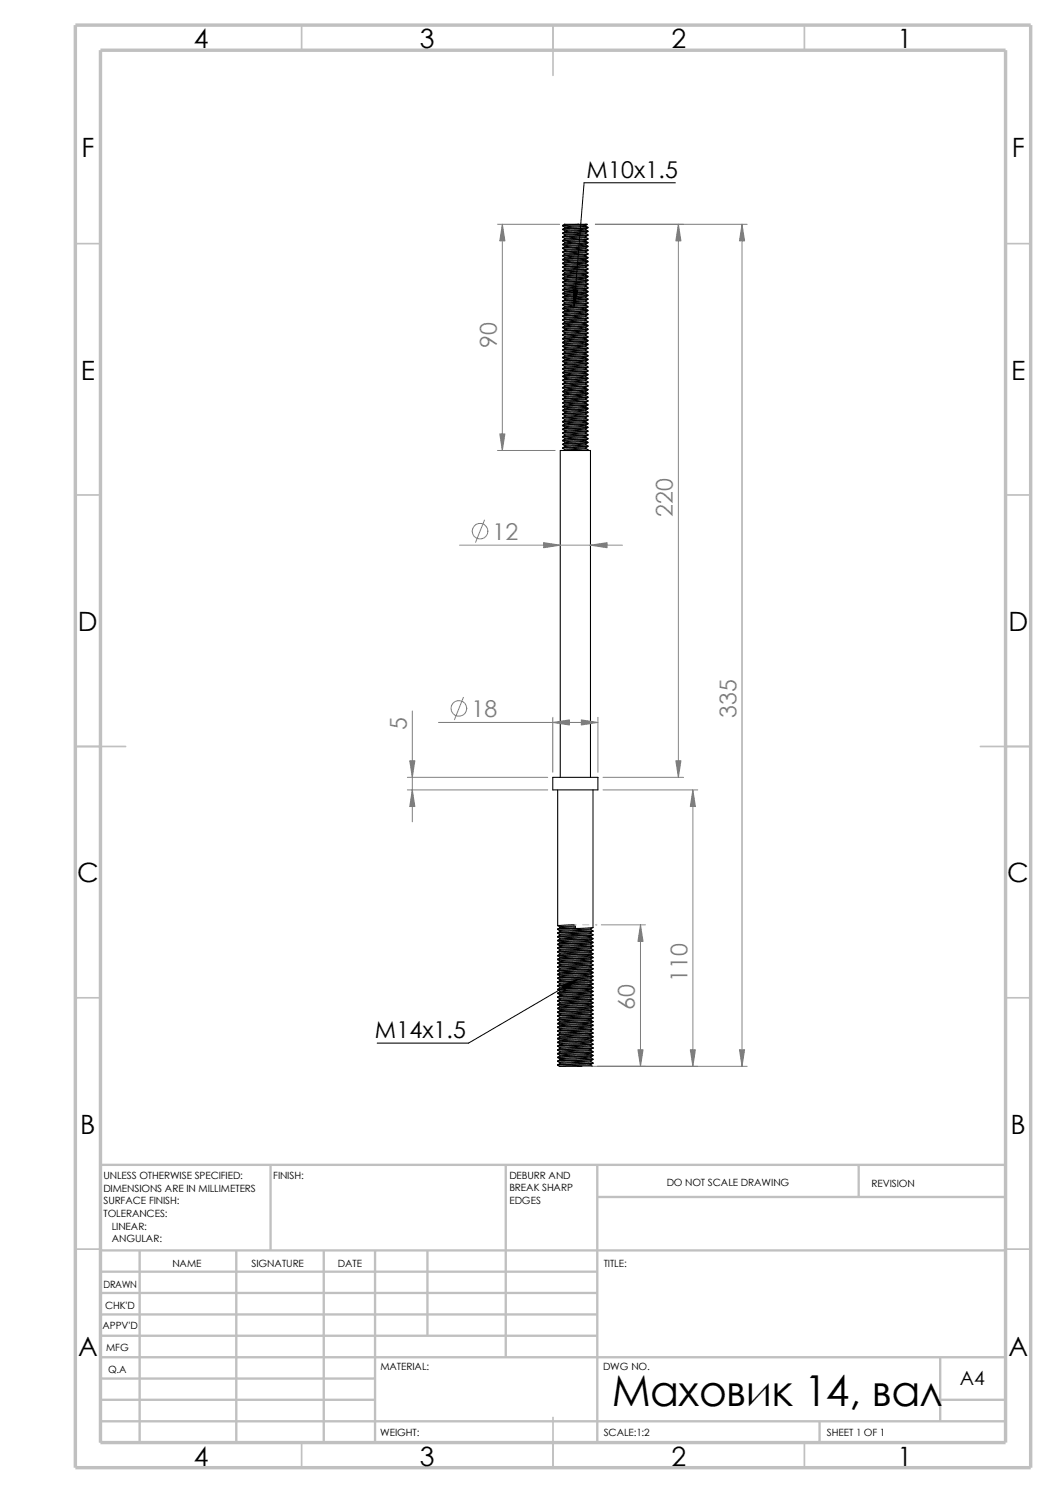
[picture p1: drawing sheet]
<svg xmlns="http://www.w3.org/2000/svg" width="210mm" height="297mm" viewBox="0 0 210 297" stroke-linecap="round" stroke-linejoin="round" font-family="sans-serif">
<g fill="none" stroke="#c0c0c0" stroke-width=".34">
<path d="M60 5v5M110 5v10M160 5v5M15 48.5h5M200 48.5h5M15 98.5h5M200 98.5h5M15 148.5h10M195 148.5h10M15 198.5h5M200 198.5h5M15 248.5h5"/>
<path d="M200 248.5h5M60 287v5M110 282v10M160 287v5"/>
</g>
<g fill="none" stroke="#c0c0c0" stroke-width=".47">
<path d="M53.8 231.7v17.1M100.6 231.7v38.3M118.8 231.7v55.3M118.8 238.1h81.2M170.8 231.7v6.4M200 231.7h-180v55.3M20 253h98.8M20 257.2h98.8M20 248.8h180M27.8 248.8v38.2M47 248.8v38.2M64.4 248.8v38.2"/>
<path d="M74.6 248.8v38.2M85 248.8v16.9M20 261.5h98.8M20 265.7h98.8M20 270h180M20 278.5h54.6M20 274.2h54.6M187 270v12.7M187 278.5h13M20 282.7h180M163 282.7v4.3"/>
</g>
<path d="M15 5h190v287h-190zM20 10h180v277h-180z" fill="none" stroke="#c0c0c0" stroke-width=".68" stroke-linecap="butt"/>
<g fill="none" stroke="#000" stroke-width=".21">
<path d="M111.9 45.7l.4 .2v.2M111.9 46.4l.4 .3v.2M111.9 47.2l.4 .2v.2M111.9 48l.4 .2v.1M111.9 48.7l.4 .2v.2M111.9 49.4l.4 .3v.2M111.9 51l.4 .2v.2M111.9 51.7l.4 .2M111.9 52.5l.4 .2v.1M111.9 53.2l.4 .2v.2M111.9 53.9l.4 .3v.2M111.9 54.7l.4 .2v.2"/>
<path d="M111.9 55.5l.4 .2v.1M111.9 56.2l.4 .2v.2M111.9 56.9l.4 .3M111.9 57.7l.4 .2v.2M111.9 58.5l.4 .2v.1M111.9 59.2l.4 .2v.2M111.9 59.9l.4 .3v.2M111.9 46.4h.1M111.9 51.6v.1M111.9 59.9h.1M111.9 45.7h.1M111.9 47.2h.1"/>
<path d="M111.9 47.9l.1 .1M111.9 48.7h.1M111.9 49.4h.1M111.9 50.9l.1 .1M111.9 51.7h.1M111.9 52.5h.1M111.9 53.2h.1M111.9 53.9h.1M111.9 54.7h.1M111.9 55.5h.1M111.9 56.2h.1M111.9 56.9h.1"/>
<path d="M111.9 57.7h.1M111.9 58.4l.1 .1M111.9 59.2h.1M112 45l.3 .2v.1M112 50.2l.3 .2v.2M112.3 51.9v.2M112.3 57.1v.3M112.3 44.6h2.8M112.4 45.3l-.5 .4M112.4 46.1l-.5 .2M112.4 46.9l-.5 .3M112.4 47.6l-.5 .3"/>
<path d="M112.4 48.3l-.5 .4M112.4 49.1l-.5 .3M112.4 50.6l-.5 .3M112.4 51.4l-.5 .2M112.4 52.1l-.5 .4M112.4 52.8l-.5 .4M112.4 53.6l-.5 .3M112.4 54.4l-.5 .3M112.4 55.1l-.5 .3M112.4 55.8l-.5 .4M112.4 56.6l-.5 .3M112.4 57.4l-.5 .3"/>
<path d="M112.4 58.1l-.5 .3M112.4 58.8l-.5 .4M112.4 59.6l-.5 .2M112.4 44.6l-.5 .3 4.7-.3M115.1 44.6h1.5M115.1 44.6l-3.1 .2M116.5 45l-4.1 .3M116.5 45.7l-4.1 .4M116.5 46.5l-4.1 .4M116.5 47.2l-4.1 .4M116.5 48l-4.1 .3M116.5 48.7l-4.1 .4"/>
<path d="M116.5 49.5l-4.1 .3M116.5 50.2l-4.1 .4M116.5 51l-4.1 .4M116.5 51.7l-4.1 .4M116.5 52.5l-4.1 .3M116.5 53.2l-4.1 .4M116.5 54l-4.1 .4M116.5 54.7l-4.1 .4M116.5 55.5l-4.1 .3M116.5 56.2l-4.1 .4M116.5 57l-4.1 .4M116.5 57.7l-4.1 .4"/>
<path d="M116.5 58.5l-4.1 .3M116.5 59.2l-4.1 .4M116.5 60l-4.1 .3M116.5 44.8l-4.1 .4M116.5 45.6l-4.1 .3M116.5 46.3l-4.1 .4M116.5 47l-4.1 .4M116.5 47.8l-4.1 .4M116.5 48.6l-4.1 .3M116.5 49.3l-4.1 .4M116.5 50l-4.1 .4M116.5 50.8l-4.1 .4"/>
<path d="M116.5 51.6l-4.1 .3M116.5 52.3l-4.1 .4M116.5 53l-4.1 .4M116.5 53.8l-4.1 .4M116.5 54.6l-4.1 .3M116.5 55.3l-4.1 .4M116.5 56l-4.1 .4M116.5 56.8l-4.1 .4M116.5 58.3l-4.1 .4M116.5 59.1l-4.1 .3M116.5 59.8l-4.1 .4M116.5 45l.4 .2-.4 .4"/>
<path d="M116.5 46.3v.2l.4 .2-.4 .3M116.5 47.8v.2l.4 .2-.4 .4M116.5 49.3v.2l.4 .2-.4 .3M116.5 50.2l.4 .3-.4 .3M116.5 51.6v.1l.4 .2-.4 .4M116.5 53v.2l.4 .3-.4 .3M116.5 54.6v.1l.4 .2-.4 .4M116.5 55.5l.4 .2-.4 .3M116.5 58.3v.2l.4 .2-.4 .4M116.5 59.8v.2l.4 .2-.4 .3M116.5 45.6v.1l.4 .2M116.5 47v.2l.4 .3"/>
<path d="M116.5 48.6v.1l.4 .2M116.5 50.8v.2l.4 .2M116.5 52.3v.2l.4 .3M116.5 53.8v.2l.4 .2M116.5 56v.2l.4 .2M116.5 56.8v.2l.4 .2M116.5 57.5v.2l.4 .3M116.5 59.1v.1l.4 .2M116.5 50v.2M116.5 55.3v.2M116.5 44.8v.2M116.6 44.6h.2l-.3 .2"/>
<path d="M116.9 49.8l-5 .4 .5-.4M116.9 45.3l-5 .4M116.9 46.1l-5 .3M116.9 46.8l-5 .4M116.9 47.5l-5 .4M116.9 48.3l-5 .4M116.9 49.1l-5 .3M116.9 50.5l-5 .4M116.9 51.3l-5 .4M116.9 52.1l-5 .4M116.9 52.8l-5 .4M116.9 53.6l-5 .3"/>
<path d="M116.9 54.3l-5 .4M116.9 55.1l-5 .3M116.9 55.8l-5 .4M116.9 56.6l-5 .3M116.9 57.3l-5 .4M116.9 58l-5 .4M116.9 58.8l-5 .4M116.9 59.6l-5 .3M116.9 45.2l-4.9 .4M116.9 46l-4.9 .4M116.9 46.7l-4.9 .4M116.9 47.5l-4.9 .3"/>
<path d="M116.9 48.2l-4.9 .4M116.9 49l-4.9 .3M116.9 49.7l-4.9 .4M116.9 50.5l-4.9 .3M116.9 51.2l-4.9 .4M116.9 51.9l-4.9 .4M116.9 52.7l-4.9 .4M116.9 53.5l-4.9 .3M116.9 54.2l-4.9 .4M116.9 54.9l-4.9 .4M116.9 55.7l-4.9 .4M116.9 56.5l-4.9 .4"/>
<path d="M116.9 57.2l-4.9 .4M116.9 58l-4.9 .3M116.9 58.7l-4.9 .4M116.9 59.5l-4.9 .4M116.9 46l-.4 .3M116.9 47.6l-.4 .2M116.9 49l-.4 .3M116.9 51.2l-.4 .4M116.9 52.8l-.4 .2M116.9 54.2l-.4 .4M116.9 56.5l-.4 .3M116.9 57.2v.1a1.61 1.61 0 0 1-1.3 .4l-3.2 .2"/>
<path d="M116.9 58.1l-.4 .2M116.9 59.5l-.4 .3M111.9 61.5l.4 .2v.1M111.9 62.2l.4 .2M111.9 62.9l.4 .3v.1M111.9 63.7l.4 .2v.2M111.9 64.4l.4 .3v.2M111.9 65.2l.4 .2v.2M111.9 66.7l.4 .2v.2M111.9 67.4l.4 .3v.2M111.9 68.2l.4 .2v.2M111.9 69l.4 .2v.1"/>
<path d="M111.9 69.7l.4 .2v.2M111.9 70.4l.4 .3v.2M111.9 72l.4 .2v.1M111.9 72.7l.4 .2M111.9 73.4l.4 .3v.1M111.9 74.9l.4 .3v.2M111.9 75.7l.4 .2v.2M111.9 76.5l.4 .2v.1M111.9 77.2l.4 .2v.2M111.9 77.9l.4 .3M111.9 78.7l.4 .2v.2M111.9 62.1v.1"/>
<path d="M111.9 65.1v.1M111.9 67.4h.1M111.9 70.4h.1M111.9 72.6v.1M111.9 75.6v.1M111.9 61.4l.1 .1M111.9 62.2h.1M111.9 62.9h.1M111.9 63.7h.1M111.9 64.4h.1M111.9 65.2h.1M111.9 66.7h.1"/>
<path d="M111.9 68.2h.1M111.9 68.9l.1 .1M111.9 69.7h.1M111.9 71.9l.1 .1M111.9 72.7h.1M111.9 73.4h.1M111.9 74.9h.1M111.9 75.7h.1M111.9 76.5h.1M111.9 77.2h.1M111.9 77.9h.1M111.9 78.7h.1"/>
<path d="M112 60.7l.3 .2v.2M112 66l.3 .2v.1M112 71.2l.3 .2v.2M112 74.2l.3 .2v.2M112 79.5l.3 .2v.1M112.3 62.4v.2M112.3 72.9v.2M112.3 78.1v.3M112.4 60.3l-.5 .4 5-.4M112.4 61.1l-.5 .3M112.4 61.8l-.5 .3M112.4 62.6l-.5 .3"/>
<path d="M112.4 63.3l-.5 .4M112.4 64.1l-.5 .3M112.4 64.9l-.5 .2M112.4 65.6l-.5 .3 5-.3M112.4 66.3l-.5 .4M112.4 67.1l-.5 .2M112.4 67.9l-.5 .3M112.4 68.6l-.5 .3M112.4 69.3l-.5 .4M112.4 70.1l-.5 .2M112.4 70.8l-.5 .4 5-.4M112.4 71.6l-.5 .3"/>
<path d="M112.4 72.3l-.5 .3M112.4 73.1l-.5 .3M112.4 73.8l-.5 .4 5-.4M112.4 74.6l-.5 .3M112.4 75.4l-.5 .2M112.4 76.1l-.5 .4M112.4 76.8l-.5 .4M112.4 77.6l-.5 .3M112.4 78.4l-.5 .3M112.4 79.1l-.5 .3 5-.3M112.4 79.8l-.5 .4M116.5 60.7l-4.1 .4"/>
<path d="M116.5 61.5l-4.1 .3M116.5 62.2l-4.1 .4M116.5 63l-4.1 .3M116.5 63.7l-4.1 .4M116.5 64.5l-4.1 .4M116.5 65.2l-4.1 .4M116.5 66l-4.1 .3M116.5 66.7l-4.1 .4M116.5 67.5l-4.1 .4M116.5 68.2l-4.1 .4M116.5 69l-4.1 .3M116.5 69.7l-4.1 .4"/>
<path d="M116.5 70.5l-4.1 .3M116.5 71.2l-4.1 .4M116.5 72l-4.1 .3M116.5 72.7l-4.1 .4M116.5 73.5l-4.1 .3M116.5 74.2l-4.1 .4M116.5 75l-4.1 .4M116.5 75.7l-4.1 .4M116.5 76.5l-4.1 .3M116.5 77.2l-4.1 .4M116.5 78l-4.1 .4M116.5 78.7l-4.1 .4"/>
<path d="M116.5 79.5l-4.1 .3M116.5 60.5l-4.1 .4M116.5 61.3l-4.1 .4M116.5 62.1l-4.1 .3M116.5 63.5l-4.1 .4M116.5 64.3l-4.1 .4M116.5 65.1l-4.1 .3M116.5 65.8l-4.1 .4M116.5 66.5l-4.1 .4M116.5 67.3l-4.1 .3M116.5 68.8l-4.1 .4M116.5 69.6l-4.1 .3"/>
<path d="M116.5 70.3l-4.1 .4M116.5 71l-4.1 .4M116.5 71.8l-4.1 .4M116.5 72.6l-4.1 .3M116.5 74l-4.1 .4M116.5 74.8l-4.1 .4M116.5 75.6l-4.1 .3M116.5 76.3l-4.1 .4M116.5 77l-4.1 .4M116.5 77.8l-4.1 .3M116.5 79.3l-4.1 .4M116.5 61.3v.2l.4 .2-.4 .4"/>
<path d="M116.5 63.5v.2l.4 .3-.4 .3M116.5 65.1v.1l.4 .2-.4 .4M116.5 66.5v.2l.4 .3-.4 .3M116.5 68.8v.2l.4 .2-.4 .4M116.5 69.6v.1l.4 .3-.4 .3M116.5 70.3v.2l.4 .2-.4 .3M116.5 71.8v.2l.4 .2-.4 .4M116.5 73.3v.2l.4 .2-.4 .3M116.5 74v.2l.4 .3-.4 .3M116.5 75.6v.1l.4 .2-.4 .4M116.5 76.5l.4 .2-.4 .3M116.5 77v.2l.4 .3-.4 .3"/>
<path d="M116.5 77.8v.2l.4 .3a1.61 1.61 0 0 1-1.3 .4l-3.2 .2M116.5 78.5v.2l.4 .3-.4 .3M116.5 79.3v.2l.4 .2-.4 .4M116.5 60.7l.4 .3M116.5 62.1v.1l.4 .2M116.5 62.8v.2l.4 .3M116.5 64.3v.2l.4 .2M116.5 65.8v.2l.4 .3M116.5 67.3v.2l.4 .2M116.5 68v.2l.4 .3M116.5 71.2l.4 .3M116.5 72.6v.1l.4 .2"/>
<path d="M116.5 74.8v.2l.4 .2M116.5 60.5v.2M116.5 71v.2M116.5 76.3v.2M116.9 61l-5 .4M116.9 61.8l-5 .4M116.9 62.6l-5 .3M116.9 63.3l-5 .4M116.9 64.1l-5 .3M116.9 64.8l-5 .4M116.9 66.3l-5 .4M116.9 67.1l-5 .3"/>
<path d="M116.9 67.8l-5 .4M116.9 68.5l-5 .4M116.9 69.3l-5 .4M116.9 70.1l-5 .3M116.9 71.5l-5 .4M116.9 72.3l-5 .4M116.9 73.1l-5 .3M116.9 74.5l-5 .4M116.9 75.3l-5 .4M116.9 76.1l-5 .4M116.9 76.8l-5 .4M116.9 77.6l-5 .3"/>
<path d="M116.9 78.3l-5 .4M116.9 79.8l-5 .4M116.9 60.2l-4.9 .4M116.9 61l-4.9 .3M116.9 61.7l-4.9 .4M116.9 62.5l-4.9 .3M116.9 63.2l-4.9 .4M116.9 64l-4.9 .3M116.9 64.7l-4.9 .4M116.9 65.4l-4.9 .4M116.9 66.2l-4.9 .4M116.9 67l-4.9 .4"/>
<path d="M116.9 67.7l-4.9 .4M116.9 68.5l-4.9 .3M116.9 69.2l-4.9 .4M116.9 70l-4.9 .4M116.9 70.7l-4.9 .4M116.9 71.5l-4.9 .3M116.9 72.2l-4.9 .4M116.9 73l-4.9 .3M116.9 73.7l-4.9 .4M116.9 74.5l-4.9 .3M116.9 75.2l-4.9 .4M116.9 75.9l-4.9 .4"/>
<path d="M116.9 76.7l-4.9 .4M116.9 77.5l-4.9 .4M116.9 78.2l-4.9 .4M116.9 79l-4.9 .3M116.9 79.7l-4.9 .4M116.9 61.1l-.4 .2M116.9 62.5v.1a1.61 1.61 0 0 1-1.3 .3l-3.2 .3M116.9 63.3l-.4 .2M116.9 64.7l-.4 .4M116.9 66.3l-.4 .2M116.9 67.7v.1a1.61 1.61 0 0 1-1.3 .4l-3.2 .2M116.9 68.6l-.4 .2"/>
<path d="M116.9 71.6l-.4 .2M116.9 73v.1a1.61 1.61 0 0 1-1.3 .3l-3.2 .3M116.9 75.2l-.4 .4M111.9 80.2l.4 .2v.2M111.9 80.9l.4 .3v.2M111.9 81.7l.4 .2v.2M111.9 82.5l.4 .2v.1M111.9 83.2l.4 .2v.2M111.9 83.9l.4 .3v.2M111.9 85.5l.4 .2v.2M111.9 86.2l.4 .2M111.9 87l.4 .2v.1"/>
<path d="M111.9 87.7l.4 .2v.2M111.9 88.4l.4 .3v.2M111.9 89.2l.4 .2v.2M111.9 80.9h.1M111.9 86.1v.1M111.9 80.2h.1M111.9 81.7h.1M111.9 82.4l.1 .1M111.9 83.2h.1M111.9 83.9h.1M111.9 85.4l.1 .1M111.9 86.2h.1"/>
<path d="M111.9 87h.1M111.9 87.7h.1M111.9 88.4h.1M111.9 89.2h.1M112 84.7l.3 .2v.2M112.3 86.4v.2M112.4 80.6l-.5 .2M112.4 81.4l-.5 .3M112.4 82.1l-.5 .3M112.4 82.8l-.5 .4M112.4 83.6l-.5 .3M112.4 84.3l-.5 .4 5-.4"/>
<path d="M112.4 85.1l-.5 .3M112.4 85.9l-.5 .2M112.4 86.6l-.5 .4M112.4 87.3l-.5 .4M112.4 88.1l-.5 .3M112.4 88.9l-.5 .3M116.5 80.2l-4.1 .4M116.5 81l-4.1 .4M116.5 81.7l-4.1 .4M116.5 82.5l-4.1 .3M116.5 83.2l-4.1 .4M116.5 84l-4.1 .3"/>
<path d="M116.5 84.8l-4.1 .3M116.5 85.5l-4.1 .4M116.5 86.2l-4.1 .4M116.5 87l-4.1 .3M116.5 87.7l-4.1 .4M116.5 88.5l-4.1 .4M116.5 89.2l-4.1 .4M116.5 80.1l-4.1 .3M116.5 80.8l-4.1 .4M116.5 81.5l-4.1 .4M116.5 82.3l-4.1 .4M116.5 83.1l-4.1 .3"/>
<path d="M116.5 83.8l-4.1 .4M116.5 84.5l-4.1 .4M116.5 85.3l-4.1 .4M116.5 86.1l-4.1 .3M116.5 86.8l-4.1 .4M116.5 87.5l-4.1 .4M116.5 88.3l-4.1 .4M116.5 89.1l-4.1 .3M116.5 80.8v.2l.4 .2-.4 .3M116.5 82.3v.2l.4 .2-.4 .4M116.5 83.8v.2l.4 .2-.4 .3M116.5 84.7l.4 .3-.4 .3"/>
<path d="M116.5 86.1v.1l.4 .2-.4 .4M116.5 87.5v.2l.4 .3-.4 .3M116.5 80.1v.1l.4 .2M116.5 81.7l.4 .3M116.5 83.1v.1l.4 .2M116.5 85.3v.2l.4 .2M116.5 86.8v.2l.4 .3M116.5 88.3v.2l.4 .2M116.5 89.1v.1l.4 .3v.1M116.5 81.5v.2M116.5 84.5v.3M116.9 89.5l-1.8 .1"/>
<path d="M116.9 80.6l-5 .3M116.9 81.3l-5 .4M116.9 82l-5 .4M116.9 82.8l-5 .4M116.9 83.6l-5 .3M116.9 85l-5 .4M116.9 85.8l-5 .4M116.9 86.6l-5 .4M116.9 87.3l-5 .4M116.9 88.1l-5 .3M116.9 88.8l-5 .4M116.9 80.5l-4.9 .4"/>
<path d="M116.9 81.2l-4.9 .4M116.9 82l-4.9 .3M116.9 82.7l-4.9 .4M116.9 83.5l-4.9 .3M116.9 84.2l-4.9 .4M116.9 85l-4.9 .3M116.9 85.7l-4.9 .4M116.9 86.4l-4.9 .4M116.9 87.2l-4.9 .4M116.9 88l-4.9 .3M116.9 88.7l-4.9 .4M116.9 80.5l-.4 .3"/>
<path d="M116.9 82.1l-.4 .2M116.9 83.5l-.4 .3M116.9 85.7l-.4 .4M116.9 87.3l-.4 .2M116.9 88.7l-.4 .4M109.9 154.6h9v2.5h-9zM110.9 157.1v27l.4 .3M111.4 154.6v-65h6v65M117.9 157.1v27.4l-6.9 .4M110.9 199.8l.4 .4M110.9 199.2l.4 .2M110.9 198.3l.4 .3"/>
<path d="M110.9 197.6l.4 .3M110.9 196.8l.4 .3M110.9 196l.4 .4M110.9 195.3l.4 .4M110.9 194.6l.4 .3M110.9 193.8l.4 .3M110.9 193.1l.4 .3M110.9 192.3l.4 .4M110.9 191.6l.4 .3M110.9 190.8l.4 .3M110.9 190.1l.4 .3M110.9 189.3l.4 .4"/>
<path d="M110.9 188.7l.4 .2M110.9 187.8l.4 .3M110.9 187.1l.4 .3M110.9 186.3l.4 .3M110.9 185.5l.4 .4M110.9 184.8l.4 .3M110.9 188.6h.1M110.9 199.1h.1M111 184.2l3.4-.2v.6l-3.5 .2M111.3 199.6l-.4 .2M111.3 198.8l-.4 .3M111.3 198.1l-.4 .2"/>
<path d="M111.3 197.3l-.4 .3M111.3 196.6l-.4 .2M111.3 195.8l-.4 .2M111.3 195.1l-.4 .2M111.3 194.3l-.4 .3M111.3 193.6l-.4 .2M111.3 192.8l-.4 .3M111.3 192.1l-.4 .2M111.3 191.3l-.4 .3M111.3 190.6l-.4 .2M111.3 189.8l-.4 .3M111.3 189.1l-.4 .2"/>
<path d="M111.3 188.3l-.4 .3M111.3 187.6l-.4 .2M111.3 186.8l-.4 .3M111.3 186.1l-.4 .2M111.3 185.3l-.4 .2M111.3 184.6l-.4 .2M111.3 199.4v.2M111.3 198.6v.2M111.3 197.9v.2M111.3 197.1v.2M111.3 196.4v.2M111.3 195.6v.2"/>
<path d="M111.3 194.9v.2M111.3 194.1v.2M111.3 193.4v.2M111.3 192.7v.1M111.3 191.9v.2M111.3 191.1v.2M111.3 189.7v.1M111.3 188.9v.2M111.3 188.1v.2M111.3 187.4v.2M111.3 186.6v.2M111.3 185.9v.2"/>
<path d="M111.3 185.1v.2M111.3 184.4v.2M114.4 184.2l-3.1 .2M114.4 184.4l-3.1 .2M117.5 199.8l-6.2 .4M117.5 199l-6.2 .4M117.5 198.2l-6.2 .4M117.5 196.8l-6.2 .3M117.5 196l-6.2 .4M117.5 194.5l-6.2 .4M117.5 193.8l-6.2 .3M117.5 193l-6.2 .4"/>
<path d="M117.5 191.5l-6.2 .4M117.5 190.8l-6.2 .3M117.5 189.3l-6.2 .4M117.5 188.5l-6.2 .4M117.5 187.7l-6.2 .4M117.5 186.3l-6.2 .3M117.5 185.5l-6.2 .4M117.5 199.9l-6.2 .4M117.5 199.2l-6.2 .4M117.5 198.5l-6.2 .3M117.5 197.7l-6.2 .4M117.5 196.9l-6.2 .4"/>
<path d="M117.5 196.2l-6.2 .4M117.5 195.5l-6.2 .3M117.5 194.7l-6.2 .4M117.5 193.2l-6.2 .4M117.5 192.4l-6.2 .4M117.5 191.7l-6.2 .4M117.5 191l-6.2 .3M117.5 190.2l-6.2 .4M117.5 189.4l-6.2 .4M117.5 188l-6.2 .3M117.5 187.2l-6.2 .4M117.5 186.4l-6.2 .4"/>
<path d="M117.5 185.7l-6.2 .4M117.5 185l-6.2 .3M117.5 199.9l.4 .3-7 .4M117.5 199.2l.4 .2-7 .4M117.5 198.5l.4 .2-7 .4M117.5 197.7l.4 .3-7 .3M117.5 196.9l.4 .3-7 .4M117.5 196.2l.4 .2-7 .4M117.5 195.5l.4 .2-7 .3M117.5 194.7l.4 .2-7 .4M117.5 193.9l.4 .3-7 .4M117.5 193.2l.4 .2-7 .4"/>
<path d="M117.5 192.4l.4 .3-7 .4M117.5 191.7l.4 .2-7 .4M117.5 191l.4 .2-7 .4M117.5 190.2l.4 .3-7 .3M117.5 189.4l.4 .3-7 .4M117.5 188.7l.4 .2-7 .4M117.5 188l.4 .2-7 .4M117.5 187.2l.4 .3-7 .3M117.5 186.4l.4 .3-7 .4M117.5 185.7l.4 .2-7 .4M117.5 185l.4 .2-7 .3M117.5 199.8v.1"/>
<path d="M117.5 199v.2M117.5 198.2v.3M117.5 197.7v-.2h-.1l-6.1 .4M117.5 196.8v.1M117.5 196v.2M117.5 195.5v-.2h-.1l-6.1 .3M117.5 194.5v.2M117.5 193.8v.2l-.9 .1-5.3 .2M117.5 193v.2M117.5 192.4v-.1h-.1l-6.1 .4M117.5 191.5v.2M117.5 190.8v.2"/>
<path d="M117.5 190.2v-.2h-.1l-4.5 .2-1.6 .2v.2M117.5 189.3v.1M117.5 188.5v.2l-.9 .1-5.3 .3M117.5 187.7v.3M117.5 187.2v-.2h-.1l-6.1 .4M117.5 186.3v.1M117.5 185.5v.2M117.5 185v-.2h-.1l-6.1 .3M117.9 199.5l-.4 .3M117.9 198.8l-.4 .2M117.9 198l-.4 .2M117.9 197.3l-.4 .2"/>
<path d="M117.9 196.5l-.4 .3M117.9 195.7l-.4 .3M117.9 195l-.4 .2M117.9 194.3l-.4 .2M117.9 193.5l-.4 .3M117.9 192.8l-.4 .2M117.9 192l-.4 .2M117.9 191.3l-.4 .2M117.9 190.5l-.4 .3M117.9 189.8l-.4 .2M117.9 189l-.4 .3M117.9 188.3l-.4 .2"/>
<path d="M117.9 187.5l-.4 .2M117.9 186.8l-.4 .2M117.9 186l-.4 .3M117.9 185.3l-.4 .2M117.9 184.5l-.4 .2M117.9 199.4l-.1 .2h-.9l-5.9 .3M117.9 198.7v.1l-1 .1-5.9 .3M117.9 198l-.1 .1-6.8 .3M117.9 197.2l-.5 .2-6.4 .3M117.9 196.4l-.1 .2h-.9l-5.9 .3M117.9 195.7l-6.9 .5M117.9 194.9l-.5 .2-6.4 .3"/>
<path d="M117.9 194.2l-.1 .1-.9 .1-5.9 .2M117.9 193.4v.1l-1 .1-5.9 .3M117.9 192.7l-.1 .1-6.8 .4M117.9 191.9l-.5 .2-6.4 .3M117.9 191.2l-.1 .1-.9 .1-5.9 .2M117.9 190.5l-6.9 .4M117.9 189.7l-.5 .2-6.4 .3M117.9 188.9l-.1 .2h-.9l-5.9 .3M117.9 188.2v.1l-1 .1-5.9 .3M117.9 187.5l-.1 .1-6.8 .3M117.9 186.7l-.5 .2-6.4 .3M117.9 185.9l-.1 .2h-.9l-5.9 .3"/>
<path d="M117.9 185.2l-6.9 .5M110.9 211.1l.4 .3M110.9 210.3l.4 .4M110.9 209.5l.4 .4M110.9 208.8l.4 .3M110.9 208.1l.4 .3M110.9 207.4l.4 .2M110.9 206.5l.4 .4M110.9 205.8l.4 .4M110.9 205.1l.4 .3M110.9 204.3l.4 .3M110.9 203.6l.4 .3"/>
<path d="M110.9 202.8l.4 .4M110.9 202.1l.4 .3M110.9 201.3l.4 .3M110.9 200.6l.4 .3M110.9 211.8l.4 .3M110.9 207.3v.1M111.3 210.8l-.4 .3M111.3 210.1l-.4 .2M111.3 209.3l-.4 .2M111.3 208.6l-.4 .2M111.3 207.8l-.4 .3M111.3 207.1l-.4 .2"/>
<path d="M111.3 206.3l-.4 .2M111.3 205.6l-.4 .2M111.3 204.8l-.4 .3M111.3 204.1l-.4 .2M111.3 203.3l-.4 .3M111.3 202.6l-.4 .2M111.3 201.8l-.4 .3M111.3 201.1l-.4 .2M111.3 200.3l-.4 .3M111.3 211.6l-.4 .2M111.3 210.7v.1M111.3 209.9v.2"/>
<path d="M111.3 209.1v.2M111.3 208.4v.2M111.3 207.6v.2M111.3 206.9v.2M111.3 205.4v.2M111.3 204.6v.2M111.3 203.9v.2M111.3 203.2v.1M111.3 202.4v.2M111.3 201.6v.2M111.3 200.2v.1M111.3 212.1h3.6"/>
<path d="M114.9 212.1h2.9M117.5 211l-5.9 .3-.3 .1v.2M117.5 211.8l-6.2 .3M117.5 210.3l-6.2 .4M117.5 209.5l-6.2 .4M117.5 208.7l-6.2 .4M117.5 207.3l-6.2 .3M117.5 206.5l-6.2 .4M117.5 205l-6.2 .4M117.5 204.3l-6.2 .3M117.5 203.5l-6.2 .4M117.5 202.8l-6.2 .4"/>
<path d="M117.5 202l-6.2 .4M117.5 201.3l-6.2 .3M117.5 211.2l-6.2 .4M117.5 210.4l-6.2 .4M117.5 209.7l-6.2 .4M117.5 209l-6.2 .3M117.5 208.2l-6.2 .4M117.5 207.4l-6.2 .4M117.5 206.7l-6.2 .4M117.5 206l-6.2 .3M117.5 205.2l-6.2 .4M117.5 204.5l-6.2 .3"/>
<path d="M117.5 203.7l-6.2 .4M117.5 202.9l-6.2 .4M117.5 202.2l-6.2 .4M117.5 201.5l-6.2 .3M117.5 200.7l-6.2 .4M117.5 211.2l.4 .3-7 .3M117.5 210.4l.4 .3-7 .4M117.5 209.7l.4 .2-7 .4M117.5 209l.4 .2-7 .3M117.5 208.2l.4 .2-7 .4M117.5 207.4l.4 .3-7 .4M117.5 206.7l.4 .2-7 .4"/>
<path d="M117.5 206l.4 .2-7 .3M117.5 205.2l.4 .2-7 .4M117.5 204.5l.4 .2-7 .4M117.5 203.7l.4 .2-7 .4M117.5 202.9l.4 .3-7 .4M117.5 202.2l.4 .2-7 .4M117.5 201.5l.4 .2-7 .4M117.5 200.7l.4 .3-7 .3M117.5 212l.3 .1M117.5 211v.2M117.5 210.3v.1M117.5 209.5v.2"/>
<path d="M117.5 208.7v.3M117.5 208.2v-.2h-.1l-6.1 .4M117.5 207.3v.1M117.5 206.5v.2M117.5 206v-.2h-.1l-5.2 .2-.9 .1v.2M117.5 205v.2M117.5 204.3v.2M117.5 203.5v.2M117.5 202.8v.1M117.5 202v.2M117.5 201.3v.2M117.5 200.7v-.2h-.1l-5.2 .3-.9 .1v.2"/>
<path d="M117.5 211.8v.2M117.5 212l-2.6 .1M117.9 211.5l-.4 .3M117.9 210.8l-.4 .2M117.9 210l-.4 .3M117.9 209.3l-.4 .2M117.9 208.5l-.4 .2M117.9 207.8l-.4 .2M117.9 207l-.4 .3M117.9 206.3l-.4 .2M117.9 205.5l-.4 .2M117.9 204.8l-.4 .2"/>
<path d="M117.9 204l-.4 .3M117.9 203.3l-.4 .2M117.9 202.5l-.4 .2M117.9 201.8l-.4 .2M117.9 201l-.4 .3M117.9 200.3l-.4 .2M117.9 211.5l-.1 .1-6.8 .3M117.9 210.7l-.5 .2-6.4 .3M117.9 209.9l-.1 .2h-.9l-5.9 .3M117.9 209.2v.1l-1 .1-5.9 .3M117.9 208.4l-.1 .2-6.8 .3M117.9 207.7l-.5 .2-6.4 .3"/>
<path d="M117.9 206.9v.2h-1l-5.9 .3M117.9 206.2l-.1 .1-6.8 .4M117.9 205.4l-.5 .2-6.4 .3M117.9 204.7l-.1 .1-.9 .1-5.9 .2M117.9 203.9v.1l-1 .1-5.9 .3M117.9 203.2l-.1 .1-6.8 .4M117.9 202.4l-.5 .2-6.4 .3M117.9 201.7l-.1 .1-.9 .1-5.9 .3M117.9 201l-.1 .1-6.8 .3M117.9 200.2l-.5 .2-6.4 .3"/>
</g>
<path d="M114.4 184h.2M115.9 184h1.2M118.4 184h.2" fill="none" stroke="#c0c0c0" stroke-width=".2"/>
<g fill="#c0c0c0" stroke="#c0c0c0" stroke-width=".2">
<circle cx="118.6" cy="184" r=".08"/>
<circle cx="114.4" cy="184" r=".08"/>
</g>
<g fill="none" stroke="#808080" stroke-width=".2">
<path d="M98.9 44.6h12.4M99.9 44.6v45M118.4 44.6h30.2M134.9 44.6v110M147.6 44.6v167.5M98.9 89.6h11.5M91.4 108.5h32.4M96.4 103.5l-1.8 4.4M92.2 138.7l-1.8 4.5M81 154.6h27.9M81 157.1h27.9M82 141.4v22.1"/>
<path d="M87.2 143.7h31.7M109.9 142.7v10.9M118.9 142.7v10.9M119.9 154.6h16M119.9 157.1h18.9M137.8 157.1v55M119.6 184h8.8M127.4 184v28.1M115.8 212.1h32.8"/>
<circle cx="95.5" cy="105.7" r="1.56"/>
<circle cx="91.3" cy="140.9" r="1.57"/>
</g>
<g fill="#808080" stroke="#808080" stroke-width=".2">
<path d="M127.4 184l.5 3.3h-1z"/>
<path d="M126.9 208.8h1l-.5 3.3z"/>
<path d="M134.4 151.3h1l-.5 3.3z"/>
<path d="M134.9 44.6l.5 3.3h-1z"/>
<path d="M147.6 44.6l.5 3.3h-1z"/>
<path d="M147.1 208.8h1l-.5 3.3z"/>
<path d="M137.8 157.1l.5 3.3h-1z"/>
<path d="M137.3 208.8h1l-.5 3.3z"/>
<path d="M82 157.1l.5 3.3h-1z"/>
<path d="M81.5 151.3h1l-.5 3.3z"/>
<path d="M108.1 107.9l3.3 .6-3.3 .5z"/>
<path d="M117.4 108.5l3.3-.6v1.1z"/>
<path d="M115.6 143.2l3.3 .5-3.3 .5z"/>
<path d="M109.9 143.7l3.3-.5v1z"/>
<path d="M99.9 44.6l.5 3.3h-1z"/>
<path d="M99.4 86.3h1l-.5 3.3z"/>
</g>
<path d="M134.3 36.4h-18.1l-2 24.5M114.8 194.9l-21.6 12.6h-18.2" fill="none" stroke="#000" stroke-width=".2"/>
<path d="M114 57.6l.9 .1-.7 3.2zM111.7 196.1l3.1-1.2-2.6 2.1z" fill="#000" stroke="#000" stroke-width=".2"/>
<text font-size="8.5" x="121.7" y="279.7">Маховик 14, вал</text>
<g font-size="5.3">
<text x="38.5" y="9.6">4</text>
<text x="83.5" y="9.6">3</text>
<text x="133.5" y="9.6">2</text>
<text x="178.5" y="9.6">1</text>
<text x="16.2" y="31.3">F</text>
<text x="201.2" y="31.3">F</text>
<text x="16" y="75.6">E</text>
<text x="201.1" y="75.6">E</text>
<text x="15.5" y="125.6">D</text>
<text x="200.6" y="125.6">D</text>
<text x="15.3" y="175.6">C</text>
<text x="200.3" y="175.6">C</text>
<text x="16" y="225.6">B</text>
<text x="201" y="225.6">B</text>
<text x="15.5" y="269.8">A</text>
<text x="200.5" y="269.8">A</text>
<text x="38.5" y="291.6">4</text>
<text x="83.5" y="291.6">3</text>
<text x="133.5" y="291.6">2</text>
<text x="178.5" y="291.6">1</text>
</g>
<g font-size="4.6">
<text x="116.7" y="35.4">М10х1.5</text>
<text x="74.5" y="206.6">М14х1.5</text>
</g>
<g font-size="4.6" fill="#808080">
<text x="98.8" y="69.3" transform="rotate(-90 98.8 69.3)">90</text>
<text x="98" y="107.5">12</text>
<text x="133.8" y="102.8" transform="rotate(-90 133.8 102.8)">220</text>
<text x="93.8" y="142.7">18</text>
<text x="146.5" y="142.9" transform="rotate(-90 146.5 142.9)">335</text>
<text x="80.9" y="145.3" transform="rotate(-90 80.9 145.3)">5</text>
<text x="136.7" y="195.4" transform="rotate(-90 136.7 195.4)">110</text>
<text x="126.3" y="201" transform="rotate(-90 126.3 201)">60</text>
</g>
<text font-size="3.9" x="190.9" y="275.5">A4</text>
<g font-size="2">
<text x="20.6" y="234.6">UNLESS OTHERWISE SPECIFIED:</text>
<text x="20.6" y="237.1">DIMENSIONS ARE IN MILLIMETERS</text>
<text x="20.6" y="239.6">SURFACE FINISH:</text>
<text x="54.4" y="234.6">FINISH:</text>
<text x="101.3" y="239.5">EDGES</text>
<text x="101.3" y="234.5">DEBURR AND</text>
<text x="101.3" y="237">BREAK SHARP</text>
<text x="132.6" y="236">DO NOT SCALE DRAWING</text>
<text x="173.3" y="236.2">REVISION</text>
<text x="20.6" y="242.1">TOLERANCES:</text>
<text x="22.2" y="244.6">LINEAR:</text>
<text x="22.2" y="247.1">ANGULAR:</text>
<text x="50" y="252">SIGNATURE</text>
<text x="67.2" y="252">DATE</text>
<text x="120.1" y="252">TITLE:</text>
<text x="20.6" y="256.2">DRAWN</text>
<text x="34.3" y="252.1">NAME</text>
<text x="20.9" y="260.4">CHK'D</text>
<text x="20.4" y="264.5">APPV'D</text>
<text x="21.1" y="268.8">MFG</text>
<text x="21.5" y="273.1">Q.A</text>
<text x="75.6" y="272.5">MATERIAL:</text>
<text x="119.9" y="272.5">DWG NO.</text>
<text x="75.6" y="285.6">WEIGHT:</text>
<text x="120.1" y="285.6">SCALE:1:2</text>
<text x="164.5" y="285.6">SHEET 1 OF 1</text>
</g>
</svg>
